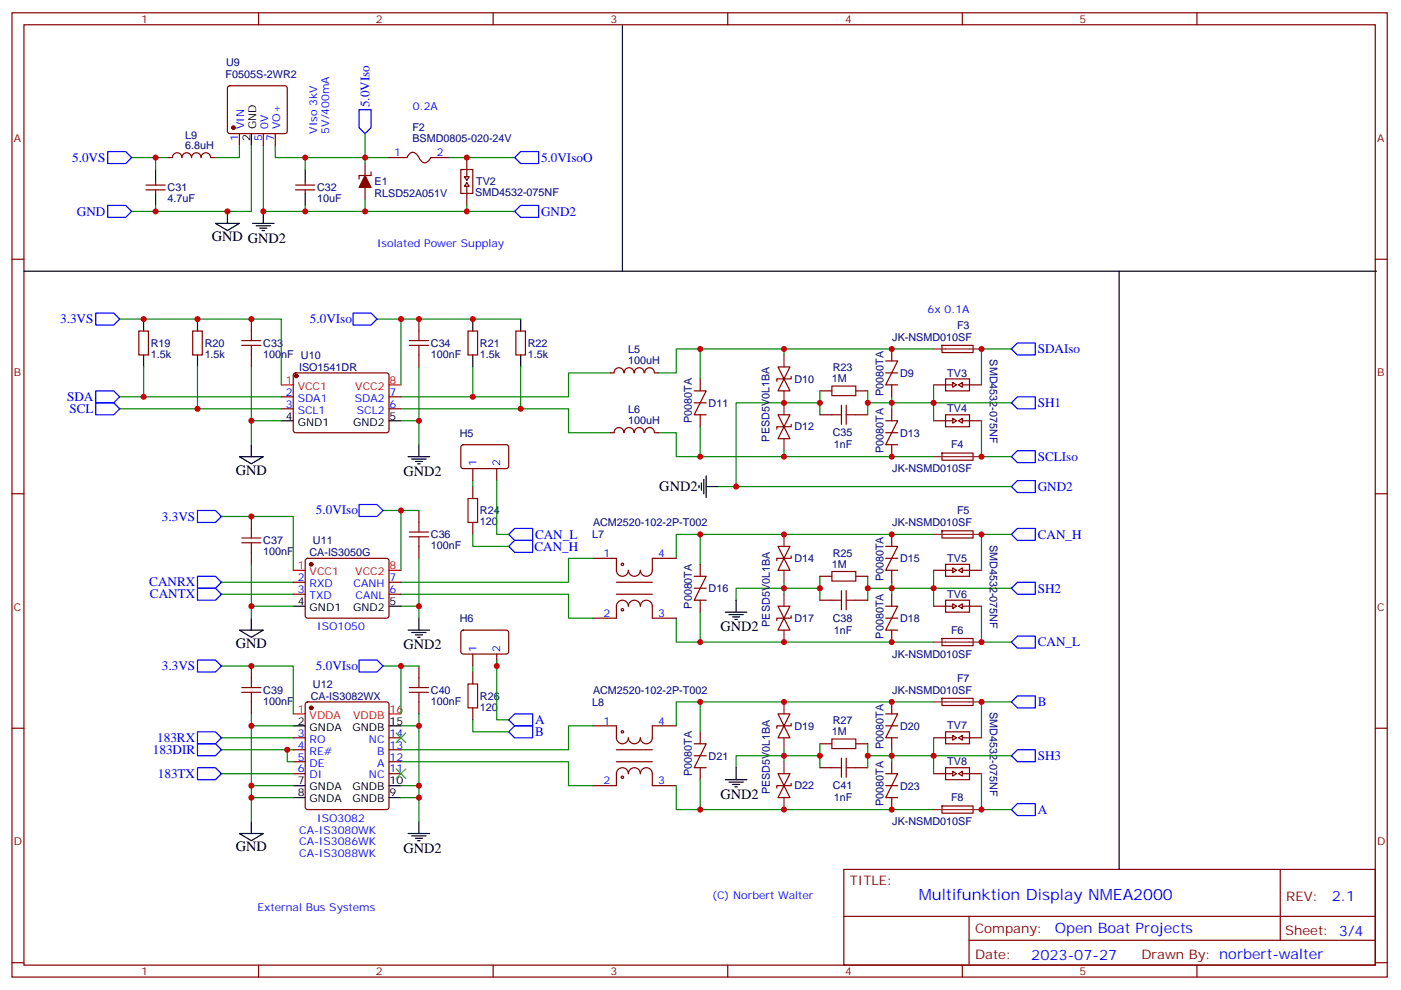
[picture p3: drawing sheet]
<svg xmlns="http://www.w3.org/2000/svg" width="413mm" height="292mm" viewBox="0 0 413 292" stroke-linecap="round" stroke-linejoin="round" font-family="sans-serif">
<g fill="none" stroke="#870000" stroke-width=".35">
<path d="M3.5 3.8h405.4v284.3h-405.4zM7.1 7.3h398.2v277.3h-398.2zM76.2 3.8v3.5M145.3 3.8v3.5M214.5 3.8v3.5M283.6 3.8v3.5M352.8 3.8v3.5M67.3 25.5l.4-.2h16.3l.5 .2 .2 .5v12.7l-.3 .5-.4 .2h-16.3l-.5-.2-.2-.5v-12.7zM70.6 39.4v3.5M77.6 39.4v3.5M81.1 39.4v3.5M43 54.6h5.7"/>
<path d="M43 56h5.7M45.9 53.5v1.1M45.9 56v1M49.4 46.5h1.4M50.8 46.5a1.41 1.41 0 0 1 1.4-1.5 1.41 1.41 0 0 1 1.4 1.5M53.6 46.5a1.41 1.41 0 0 1 1.4-1.5 1.41 1.41 0 0 1 1.4 1.5M56.4 46.5a1.41 1.41 0 0 1 1.5-1.5 1.41 1.41 0 0 1 1.4 1.5M59.3 46.5a1.41 1.41 0 0 1 1.4-1.5 1.41 1.41 0 0 1 1.4 1.5h1.4M87.1 54.6h5.7M87.1 56h5.7M90 53.5v1.1M90 56v1"/>
<path d="M107.6 48.2v3.6M107.6 55.3v3.5M109.4 50.7v1.1h-3.6v1M114.7 46.5h5.2l.6-1a1.56 1.56 0 0 1 2.7 .6l.2 .2a2.13 2.13 0 0 0 2.3 1.6l1.3-1.4h5.3M135.8 50h3.5v7h-3.5zM136.9 52.1h1.4l-.7 1.1zM137.6 53.9l.7 1h-1.4zM137.6 46.5v5.6M137.6 54.9v5.7M3.5 76.4h3.6M405.3 76.4h3.6M40.9 97.6h2.8v7.1h-2.8z"/>
<path d="M56.8 97.6h2.8v7.1h-2.8zM74.1 94.1v3.5M123.5 94.1v3.5M137.9 97.6h2.9v7.1h-2.9zM152 97.6h2.9v7.1h-2.9zM74.1 104.7v3.5M82.9 117h3.5M86.7 110.2l.4-.2h27.1l.5 .7-.1 16.5-.7 .4-27-.1-.5-.6v-16.2zM114.7 117h3.5M123.5 104.7v3.5M179.9 110h1.1M181 109.9a1.41 1.41 0 0 1 1.4-1.5 1.41 1.41 0 0 1 1.4 1.5"/>
<path d="M184 109.9a1.41 1.41 0 0 1 1.4-1.5 1.41 1.41 0 0 1 1.4 1.5M187 109.9a1.41 1.41 0 0 1 1.4-1.5 1.41 1.41 0 0 1 1.4 1.5M190 109.9a1.41 1.41 0 0 1 1.4-1.5 1.41 1.41 0 0 1 1.4 1.5M193 110h1M204.6 115.3h3.5l-3.5 7h3.5M204.6 118.8h3.5M206.4 111.7v3.6M229.3 108.2h3.5l-1.7 3.5zM231.1 111.7l1.7 3.6h-3.5zM233.2 111v.7h-4.2v.7M241.7 115.3h3.5M252.2 115.3h3.6"/>
<path d="M261.1 106.4h3.5l-3.5 7.1h3.5M261.1 110h3.5M262.8 102.9v3.5M262.8 113.5v3.5M275.2 113.5h5.6M277.6 101.9l9.2-.1v2.1l-9.1 .1zM278.7 111.7h7.1v3.6h-7.1zM280.8 112.8l1.1 .7-1.1 .7zM282.6 113.5l1-.7v1.4zM283.6 113.5h5.7M82.9 120.5h3.5M114.7 120.5h3.5"/>
<path d="M136.1 131.3l.4-.2 13 .1 .4 .6v6l-.7 .4-12.9-.1-.5-.6v-5.7zM139.3 138.2v3.5M146.4 138.2v3.5M179.9 127.6h1.1M181 127.6a1.41 1.41 0 0 1 1.4-1.5 1.41 1.41 0 0 1 1.4 1.5M184 127.6a1.41 1.41 0 0 1 1.4-1.5 1.41 1.41 0 0 1 1.4 1.5M187 127.6a1.41 1.41 0 0 1 1.4-1.5 1.41 1.41 0 0 1 1.4 1.5M190 127.6a1.41 1.41 0 0 1 1.4-1.5 1.41 1.41 0 0 1 1.4 1.5M193 127.6h1M206.4 122.3v3.5M229.3 122.3h3.5l-1.7 3.5zM231.1 125.8l1.7 3.6h-3.5z"/>
<path d="M233.2 125.1v.7h-4.2v.7M241.7 122.3h3.5M252.2 122.3h3.6M261.1 124.1h3.5l-3.5 7h3.5M261.1 127.6h3.5M262.8 120.5v3.6M262.8 131.1v3.6M275.2 124.1h5.6M277.6 133.6h9.2v2.1h-9.1zM278.7 122.3h7.1v3.5h-7.1zM280.8 123.4l1.1 .7-1.1 .7zM282.6 124.1l1-.7v1.4z"/>
<path d="M283.6 124.1h5.7M3.5 145.6h3.6M74.1 152.3v3.5M123.5 150.5v3.6M139.3 143.5v3.5M139.3 154.1v3.5M262.8 157.6v3.5M277.6 156.5h9.2v2.1h-9.1zM405.3 145.6h3.6M74.1 162.9v3.5M86.4 171.7h3.6M86.4 175.2h3.6"/>
<path d="M90.2 164.8l.5-.2h23.2l.5 .2 .3 .5-.1 16.5-.7 .5-23.5-.1-.4-.6v-16.3zM114.7 171.7h3.5M114.7 175.2h3.5M123.5 161.1v3.5M174.6 164.6h7.1v3.6a1.76 1.76 0 0 0 1.7 1.7 1.76 1.76 0 0 0 1.8-1.7 1.76 1.76 0 0 0 1.8 1.7 1.76 1.76 0 0 0 1.7-1.7 1.76 1.76 0 0 0 1.8 1.7 1.76 1.76 0 0 0 1.8-1.7v-3.6h7M181.7 171.7h10.6M181.7 175.2h10.6M204.6 169.9h3.5l-3.5 7.1h3.5M204.6 173.5h3.5M206.4 166.4v3.5M206.4 177v3.5M229.3 161.1h3.5l-1.7 3.5z"/>
<path d="M229.3 178.8h3.5l-1.7 3.5zM231.1 164.6l1.7 3.6h-3.5zM233.2 163.9v.7h-4.2v.7M241.7 177h3.5M241.7 169.9h3.5M252.2 177h3.6M252.2 169.9h3.6M261.1 178.8h3.5l-3.5 7h3.5M261.1 161.1h3.5l-3.5 7.1h3.5M261.1 164.6h3.5M262.8 168.2v3.5M262.8 175.2v3.6"/>
<path d="M275.2 178.8h5.6M275.2 168.2h5.6M278.7 177h7.1v3.5h-7.1zM278.7 166.4h7.1v3.5h-7.1zM280.8 178l1.1 .8-1.1 .7zM280.8 167.5l1.1 .7-1.1 .7zM282.6 178.8l1-.8v1.5zM282.6 168.2l1-.7v1.4zM283.6 178.8h5.7M283.6 168.2h5.7M74.1 196.4v3.5M123.5 196.4v3.5"/>
<path d="M136.1 186l.4-.2 13 .1 .4 .6v5.9l-.7 .5-12.9-.1-.5-.6v-5.7zM139.3 192.9v3.5M139.3 198.2v3.5M146.4 192.9v3.5M174.6 182.3h7.1v-3.5a1.76 1.76 0 0 1 1.7-1.8 1.76 1.76 0 0 1 1.8 1.8 1.76 1.76 0 0 1 1.8-1.8 1.76 1.76 0 0 1 1.7 1.8 1.76 1.76 0 0 1 1.8-1.8 1.76 1.76 0 0 1 1.8 1.8v3.5h7M231.1 182.3l1.7 3.5h-3.5zM233.2 181.6v.7h-4.2v.7M261.1 182.3h3.5M262.8 185.8v3.5M277.6 188.3h9.2v2.1h-9.1zM3.5 214.7h3.6M74.1 207v3.5"/>
<path d="M86.4 217.6h3.6M90.2 207.2l.5-.2h23.2l.5 .2 .3 .5v30.3l-.3 .5-.5 .2h-23.2l-.5-.2-.2-.5v-30.3zM114.7 217.6h3.5M123.5 207v3.5M139.3 208.7v3.6M174.6 214h7.1v3.6a1.76 1.76 0 0 0 1.7 1.7 1.76 1.76 0 0 0 1.8-1.7 1.76 1.76 0 0 0 1.8 1.7 1.76 1.76 0 0 0 1.7-1.7 1.76 1.76 0 0 0 1.8 1.7 1.76 1.76 0 0 0 1.8-1.7v-3.6h7M204.6 219.3h3.5l-3.5 7.1h3.5M206.4 215.8v3.5M229.3 210.5h3.5l-1.7 3.5zM231.1 214l1.7 3.6h-3.5zM233.2 213.3v.7h-4.2v.7M241.7 219.3h3.5"/>
<path d="M252.2 219.3h3.6M261.1 210.5h3.5l-3.5 7.1h3.5M261.1 214h3.5M262.8 207v3.5M262.8 217.6v3.5M275.2 217.6h5.6M277.6 205.9h9.2v2.1h-9.1zM278.7 215.8h7.1v3.5h-7.1zM280.8 216.9l1.1 .7-1.1 .7zM282.6 217.6l1-.7v1.4zM283.6 217.6h5.7M405.3 214.7h3.6"/>
<path d="M86.4 221.1h3.6M86.4 224.6h3.6M86.4 228.1h3.6M114.7 221.1h3.5M114.7 224.6h3.5M114.7 228.1h3.5M174.6 231.7h7.1v-3.6a1.76 1.76 0 0 1 1.7-1.7 1.76 1.76 0 0 1 1.8 1.7 1.76 1.76 0 0 1 1.8-1.7 1.76 1.76 0 0 1 1.7 1.7 1.76 1.76 0 0 1 1.8-1.7 1.76 1.76 0 0 1 1.8 1.7v3.6h7M181.7 221.1h10.6M181.7 224.6h10.6M204.6 222.8h3.5M206.4 226.4v3.5M229.3 228.1h3.5l-1.7 3.6z"/>
<path d="M231.1 231.7l1.7 3.5h-3.5zM233.2 231v.7h-4.2v.7M241.7 226.4h3.5M252.2 226.4h3.6M261.1 228.1h3.5l-3.5 7.1h3.5M261.1 231.7h3.5M262.8 224.6v3.5M262.8 235.2v3.5M275.2 228.1h5.6M277.6 237.7h9.2v2l-9.1 .1zM278.7 226.4h7.1v3.5h-7.1zM280.8 227.4l1.1 .7-1.1 .7z"/>
<path d="M282.6 228.1l1-.7v1.4zM283.6 228.1h5.7M248.7 256.4h156.6v28.2h-156.6zM377.3 256.4v20.9M248.7 270.2h156.5M285.6 277.3h119.6M285.6 270.2v14.1M3.5 283.9h3.6M76.2 284.6v3.5M145.3 284.6v3.5M214.5 284.6v3.5M283.6 284.6v3.5"/>
<path d="M352.8 284.6v3.5M405.3 283.9h3.6"/>
<circle cx="183.4" cy="166.4" r=".35"/>
<circle cx="183.4" cy="179.8" r=".35"/>
<circle cx="183.4" cy="215.8" r=".35"/>
<circle cx="183.4" cy="229.2" r=".35"/>
</g>
<g fill="#870000" stroke="#870000" stroke-width=".35">
<path d="M107.6 51.8l1.8 3.5h-3.6z"/>
<circle cx="91.7" cy="208.7" r=".53"/>
<circle cx="87.3" cy="110.8" r=".53"/>
<circle cx="91.7" cy="166.4" r=".53"/>
<circle cx="68.8" cy="37.6" r=".53"/>
</g>
<path d="M82.9 113.5h3.5M114.7 113.5h3.5M86.4 168.2h3.6M114.7 168.2h3.5M86.4 210.5h3.6M114.7 210.5h3.5" fill="none" stroke="#f00" stroke-width=".35"/>
<g fill="none" stroke="#000" stroke-width=".35">
<path d="M183.4 7.7v72.3M74.1 39.4v3.5M45.9 50v3.5M45.9 57v3.6M90 50v3.5M90 57v3.6M7.1 80h398.6M63.5 65.9h7.1l-3.6 2.1zM67 62.3v3.6M74.4 65.9h6.4M75.5 66.6h4.2M76.6 67.3h2.1"/>
<path d="M77.3 68h.7M77.6 62.3v3.6M329.8 80v176.4M42.3 94.1v3.5M58.2 94.1v3.5M139.3 94.1v3.5M153.5 94.1v3.5M42.3 104.7v3.5M58.2 104.7v3.5M139.3 104.7v3.5M153.5 104.7v3.5M70.6 134.7h7l-3.5 2.1z"/>
<path d="M74.1 131.1v3.6M82.9 124.1h3.5M114.7 124.1h3.5M120.3 134.7h6.3M121.4 135.4h4.2M122.4 136.1h2.1M123.1 136.8h.7M123.5 131.1v3.6M206 143.1v.7M206.7 142.4v2.1M207.4 141.4v4.2M208.1 143.5h3.6"/>
<path d="M208.1 140.3v6.3M86.4 178.8h3.6M114.7 178.8h3.5M217 177v3.5M70.6 185.8h7l-3.5 2.1zM74.1 182.3v3.5M120.3 185.8h6.3M121.4 186.5h4.2M122.4 187.2h2.1M123.1 187.9h.7M123.5 182.3v3.5M213.8 180.5h6.3"/>
<path d="M214.8 181.2h4.3M215.9 181.9h2.1M216.6 182.6h.7M86.4 214h3.6M114.7 214h3.5M86.4 231.7h3.6M86.4 235.2h3.6M114.7 231.7h3.5M114.7 235.2h3.5M213.8 229.9h6.3M214.8 230.6h4.3M215.9 231.3h2.1"/>
<path d="M216.6 232h.7M217 226.4v3.5M70.6 245.8h7l-3.5 2.1zM74.1 242.3v3.5M120.3 245.8h6.3M121.4 246.5h4.2M122.4 247.2h2.1M123.1 247.9h.7M123.5 242.3v3.5"/>
</g>
<g fill="none" stroke="#a10000" stroke-width=".35">
<path d="M74.1 97.6v2.8M123.5 97.6v2.8M71.3 100.4h5.6M71.3 101.8h5.6M74.1 101.8v2.9M120.6 100.4h5.7M120.6 101.8h5.7M123.5 101.8v2.9M245.2 113.8h7v2.9h-7zM248 119.5v5.6M249.4 119.5v5.6M245.2 122.3h2.8"/>
<path d="M249.4 122.3h2.8M71.3 158.6h5.6M74.1 155.8v2.8M120.6 156.9h5.7M120.6 158.3h5.7M123.5 154.1v2.8M123.5 158.3v2.8M137.9 147h2.9v7.1h-2.9zM71.3 160.1h5.6M74.1 160.1v2.8M245.2 168.5h7v2.8h-7zM245.2 177h2.8"/>
<path d="M248 174.2v5.6M249.4 174.2v5.6M249.4 177h2.8M74.1 199.9v2.8M123.5 199.9v2.8M71.3 202.7h5.6M71.3 204.2h5.6M74.1 204.2v2.8M120.6 202.7h5.7M120.6 204.2h5.7M123.5 204.2v2.8M137.9 201.7h2.9v7h-2.9z"/>
<path d="M245.2 217.9h7v2.8h-7zM245.2 226.4h2.8M248 223.6v5.6M249.4 223.6v5.6M249.4 226.4h2.8"/>
</g>
<g fill="none" stroke="#8c2424" stroke-width=".35">
<path d="M231.1 104.7v3.5M231.1 115.3v7M275.2 102.9h14.1M231.1 129.4v3.5M275.2 134.7h14.1M231.1 157.6v3.5M275.2 157.6h14.1M231.1 168.2v3.5M231.1 175.2v3.6M231.1 185.8v3.5M275.2 189.3h14.1M231.1 207v3.5"/>
<path d="M231.1 217.6v3.5M275.2 207h14.1M231.1 224.6v3.5M231.1 235.2v3.5M275.2 238.7h14.1"/>
</g>
<g fill="none" stroke="#008700" stroke-width=".35">
<path d="M107.6 39.4v8.8M38.8 46.5h7.1v3.5M45.9 46.5h3.5M70.6 42.9v3.6h-7.1M74.1 42.9v19.4h-28.2M77.6 42.9v19.4h74.1M81.1 42.9v3.6h33.6M90 46.5v3.5M107.6 58.8v3.5M132.3 46.5h19.4M45.9 60.6v1.7h-7.1M90 60.6v1.7"/>
<path d="M137.6 60.6v1.7M35.3 94.1h47.6v19.4M111.1 94.1h7.1M153.5 94.1h-35.3v19.4M35.3 117h47.6M42.3 108.2v8.8M58.2 108.2v12.3M74.1 108.2v22.9M123.5 108.2v22.9M139.3 108.2v8.8M153.5 108.2v12.3M179.9 110h-12.3v7h-49.4"/>
<path d="M206.4 102.9v8.8M231.1 102.9v1.8M241.7 118.8h-24.7v24.7M241.7 115.3v7M255.8 115.3v7M262.8 117v3.5M275.2 102.9h-75.9v7.1h-5.3M275.2 113.5v5.3h-19.4M298.1 102.9h-8.8v10.6M298.1 118.8h-22.9v5.3M35.3 120.5h47.6M74.1 124.1h8.8"/>
<path d="M118.2 120.5h49.4v7.1h12.3M118.2 124.1h5.3M194 127.6h5.3v7.1h75.9M206.4 125.8v8.9M231.1 132.9v1.8M289.3 124.1v10.6h8.8M65.3 152.3h21.1v15.9M112.9 150.5h10.6M118.2 150.5v17.7M139.3 157.6v3.5h10.6M139.3 141.7v1.8M146.4 141.7v15.9h3.5"/>
<path d="M206.4 157.6v8.8M211.7 143.5h86.4M275.2 157.6h-75.9v7M298.1 157.6h-8.8v10.6M65.3 171.7h21.1M65.3 175.2h21.1M74.1 166.4v15.9M74.1 178.8h12.3M118.2 175.2h49.4v7.1h7M118.2 178.8h5.3M123.5 164.6v17.7M174.6 164.6h-7v7.1h-49.4"/>
<path d="M231.1 171.7v3.5M241.7 173.5h-24.7v3.5M241.7 169.9v7.1M255.8 169.9v7.1M262.8 171.7v3.5M275.2 168.2v5.3h-19.4M289.3 178.8v10.5h8.8M298.1 173.5h-22.9v5.3M65.3 196.4h21.1v14.1M112.9 196.4h10.6M118.2 196.4v14.1M139.3 196.4v1.8"/>
<path d="M146.4 194.6v17.7h3.5M199.3 182.3v7h75.9M206.4 180.5v8.8M65.3 217.6h21.1M74.1 210.5v31.8M74.1 214h12.3M118.2 214h5.3v28.3M123.5 210.5v3.5M139.3 212.3v3.5h10.6M174.6 214h-7v7.1h-49.4M206.4 207v8.8M241.7 219.3v7.1"/>
<path d="M255.8 219.3v7.1M275.2 207h-75.9v7M275.2 217.6v5.2h-19.4M298.1 207h-8.8v10.6M65.3 221.1h19.4M65.3 228.1h21.1M74.1 231.7h12.3M74.1 235.2h12.3M86.4 221.1h-1.7v3.5h1.7M118.2 224.6h49.4v7.1h7M118.2 231.7h5.3M118.2 235.2h5.3"/>
<path d="M199.3 231.7v7h75.9M206.4 229.9v8.8M231.1 221.1v3.5M241.7 222.8h-24.7v3.6M262.8 221.1v3.5M289.3 228.1v10.6h8.8M298.1 222.8h-22.9v5.3"/>
</g>
<path d="M116.8 216.1l2.8 2.9M119.6 216.1l-2.8 2.9M116.8 226.7l2.8 2.9M119.6 226.7l-2.8 2.9" fill="none" stroke="#3c3" stroke-width=".35"/>
<g fill="none" stroke="#00f" stroke-width=".35">
<path d="M105.8 32.3h3.6v5.3l-1.8 1.8-1.8-1.8zM31.7 44.7h5.3l1.8 1.8-1.8 1.7h-5.3zM151.7 46.5l1.8-1.8h5.2v3.5h-5.2zM31.7 60.6h5.3l1.8 1.7-1.8 1.8h-5.3zM151.7 62.3l1.8-1.7h5.2v3.5h-5.2zM28.2 92.3h5.3l1.8 1.8-1.8 1.7h-5.3zM104.1 92.3h5.3l1.7 1.8-1.7 1.7h-5.3zM28.2 115.3h5.3l1.8 1.7-1.8 1.8h-5.3zM28.2 118.8h5.3l1.8 1.7-1.8 1.8h-5.3zM298.1 102.9l1.8-1.8h5.3v3.6h-5.3zM298.1 118.8l1.8-1.8h5.3v3.5h-5.3zM298.1 134.7l1.8-1.8h5.3v3.5h-5.3z"/>
<path d="M58.2 150.5h5.3l1.8 1.8-1.8 1.8h-5.3zM105.8 148.8h5.3l1.8 1.7-1.8 1.8h-5.3zM149.9 157.6l1.8-1.8h5.3v3.5h-5.3zM298.1 143.5l1.8-1.8h5.3v3.5h-5.3zM298.1 157.6l1.8-1.8h5.3v3.5h-5.3zM58.2 169.9h5.3l1.8 1.8-1.8 1.8h-5.3zM58.2 173.5h5.3l1.8 1.7-1.8 1.8h-5.3zM149.9 161.1l1.8-1.8h5.3v3.6h-5.3zM298.1 173.5l1.8-1.8h5.3v3.5h-5.3zM58.2 194.6h5.3l1.8 1.8-1.8 1.8h-5.3zM105.8 194.6h5.3l1.8 1.8-1.8 1.8h-5.3zM298.1 189.3l1.8-1.7h5.3v3.5h-5.3z"/>
<path d="M58.2 215.8h5.3l1.8 1.8-1.8 1.7h-5.3zM58.2 219.3h5.3l1.8 1.8-1.8 1.7h-5.3zM149.9 212.3l1.8-1.8h5.3v3.5h-5.3zM151.7 214h5.3v3.6h-5.3l-1.8-1.8zM298.1 207l1.8-1.8h5.3v3.5h-5.3zM58.2 226.4h5.3l1.8 1.7-1.8 1.8h-5.3zM298.1 222.8l1.8-1.7h5.3v3.5h-5.3zM298.1 238.7l1.8-1.7h5.3v3.5h-5.3z"/>
</g>
<g fill="#c00">
<circle cx="289.3" cy="102.9" r=".88"/>
<circle cx="262.8" cy="118.8" r=".88"/>
<circle cx="275.2" cy="118.8" r=".88"/>
<circle cx="289.3" cy="134.7" r=".88"/>
<circle cx="255.8" cy="118.8" r=".88"/>
<circle cx="262.8" cy="102.9" r=".88"/>
<circle cx="262.8" cy="134.7" r=".88"/>
<circle cx="206.4" cy="134.7" r=".88"/>
<circle cx="206.4" cy="102.9" r=".88"/>
<circle cx="206.4" cy="157.6" r=".88"/>
<circle cx="206.4" cy="189.3" r=".88"/>
<circle cx="231.1" cy="189.3" r=".88"/>
<circle cx="231.1" cy="157.6" r=".88"/>
<circle cx="262.8" cy="189.3" r=".88"/>
<circle cx="262.8" cy="157.6" r=".88"/>
<circle cx="231.1" cy="173.5" r=".88"/>
<circle cx="241.7" cy="173.5" r=".88"/>
<circle cx="255.8" cy="173.5" r=".88"/>
<circle cx="289.3" cy="189.3" r=".88"/>
<circle cx="275.2" cy="173.5" r=".88"/>
<circle cx="262.8" cy="173.5" r=".88"/>
<circle cx="289.3" cy="157.6" r=".88"/>
<circle cx="289.3" cy="207" r=".88"/>
<circle cx="262.8" cy="222.8" r=".88"/>
<circle cx="275.2" cy="222.8" r=".88"/>
<circle cx="289.3" cy="238.7" r=".88"/>
<circle cx="255.8" cy="222.8" r=".88"/>
<circle cx="241.7" cy="222.8" r=".88"/>
<circle cx="231.1" cy="222.8" r=".88"/>
<circle cx="262.8" cy="207" r=".88"/>
<circle cx="262.8" cy="238.7" r=".88"/>
<circle cx="231.1" cy="207" r=".88"/>
<circle cx="231.1" cy="238.7" r=".88"/>
<circle cx="206.4" cy="238.7" r=".88"/>
<circle cx="206.4" cy="207" r=".88"/>
<circle cx="139.3" cy="117" r=".88"/>
<circle cx="153.5" cy="120.5" r=".88"/>
<circle cx="123.5" cy="94.1" r=".88"/>
<circle cx="139.3" cy="94.1" r=".88"/>
<circle cx="123.5" cy="124.1" r=".88"/>
<circle cx="74.1" cy="94.1" r=".88"/>
<circle cx="58.2" cy="94.1" r=".88"/>
<circle cx="74.1" cy="124.1" r=".88"/>
<circle cx="42.3" cy="117" r=".88"/>
<circle cx="58.2" cy="120.5" r=".88"/>
<circle cx="42.3" cy="94.1" r=".88"/>
<circle cx="118.2" cy="94.1" r=".88"/>
<circle cx="217" cy="143.5" r=".88"/>
<circle cx="123.5" cy="178.8" r=".88"/>
<circle cx="118.2" cy="150.5" r=".88"/>
<circle cx="74.1" cy="152.3" r=".88"/>
<circle cx="74.1" cy="178.8" r=".88"/>
<circle cx="231.1" cy="118.8" r=".88"/>
<circle cx="231.1" cy="102.9" r=".88"/>
<circle cx="231.1" cy="134.7" r=".88"/>
<circle cx="241.7" cy="118.8" r=".88"/>
<circle cx="123.5" cy="231.7" r=".88"/>
<circle cx="123.5" cy="235.2" r=".88"/>
<circle cx="123.5" cy="214" r=".88"/>
<circle cx="118.2" cy="196.4" r=".88"/>
<circle cx="74.1" cy="214" r=".88"/>
<circle cx="74.1" cy="231.7" r=".88"/>
<circle cx="74.1" cy="235.2" r=".88"/>
<circle cx="84.7" cy="221.1" r=".88"/>
<circle cx="74.1" cy="196.4" r=".88"/>
<circle cx="107.6" cy="62.3" r=".88"/>
<circle cx="77.6" cy="62.3" r=".88"/>
<circle cx="90" cy="62.3" r=".88"/>
<circle cx="107.6" cy="46.5" r=".88"/>
<circle cx="90" cy="46.5" r=".88"/>
<circle cx="137.6" cy="62.3" r=".88"/>
<circle cx="137.6" cy="46.5" r=".88"/>
<circle cx="146.4" cy="196.4" r=".88"/>
<circle cx="45.9" cy="46.5" r=".88"/>
<circle cx="45.9" cy="62.3" r=".88"/>
<circle cx="67" cy="62.3" r=".88"/>
</g>
<text font-size="4.6" fill="#00f" x="270.8" y="265.4">Multifunktion Display NMEA2000</text>
<g font-size="4.2">
<text x="62.4" y="71.2">GND GND2</text>
<text x="69.5" y="139.9">GND</text>
<text x="118.9" y="140.3">GND2</text>
<text x="194.3" y="144.9">GND2</text>
<text x="69.5" y="191.1">GND</text>
<text x="118.9" y="191.5">GND2</text>
<text x="212.4" y="186.2">GND2</text>
<text x="212.4" y="235.5">GND2</text>
<text x="69.5" y="251.1">GND</text>
<text x="118.9" y="251.4">GND2</text>
</g>
<g font-size="4.2" fill="#00f">
<text x="392.5" y="265.6">2.1</text>
<text x="310.9" y="275.2">Open Boat Projects</text>
<text x="304" y="283">2023-07-27</text>
</g>
<g font-size="3.9" fill="#00f">
<text x="108.9" y="31.6" transform="rotate(-90 108.9 31.6)">5.0VIso</text>
<text x="21.3" y="47.6">5.0VS</text>
<text x="159.5" y="47.7">5.0VIsoO</text>
<text x="22.7" y="63.6">GND</text>
<text x="159.5" y="63.6">GND2</text>
<text x="17.7" y="95.3">3.3VS</text>
<text x="91.3" y="95.2">5.0VIso</text>
<text x="305.9" y="104.1">SDAIso</text>
<text x="19.8" y="118.2">SDA</text>
<text x="305.9" y="120">SH1</text>
<text x="20.5" y="121.8">SCL</text>
<text x="305.9" y="135.9">SCLIso</text>
<text x="305.9" y="144.7">GND2</text>
<text x="47.7" y="153.5">3.3VS</text>
<text x="93.1" y="151.6">5.0VIso</text>
<text x="157.7" y="158.9">CAN_L</text>
<text x="305.9" y="158.9">CAN_H</text>
<text x="157.5" y="162.4">CAN_H</text>
<text x="44" y="172.9">CANRX</text>
<text x="44.2" y="176.4">CANTX</text>
<text x="305.9" y="174.8">SH2</text>
<text x="305.9" y="190.6">CAN_L</text>
<text x="47.7" y="197.6">3.3VS</text>
<text x="93.1" y="197.5">5.0VIso</text>
<text x="305.9" y="208.3">B</text>
<text x="157.7" y="213.6">A</text>
<text x="46.3" y="218.8">183RX</text>
<text x="157.7" y="217.1">B</text>
<text x="45" y="222.3">183DIR</text>
<text x="305.9" y="224.1">SH3</text>
<text x="46.5" y="229.4">183TX</text>
<text x="305.9" y="240">A</text>
</g>
<g font-size="3.9" fill="#800">
<text x="250.5" y="260.9">TITLE:</text>
<text x="379.1" y="265.6">REV:</text>
<text x="287.4" y="275.1">Company:</text>
<text x="378.7" y="275.8">Sheet: 3/4</text>
<text x="287.4" y="282.8">Date:</text>
<text x="336.4" y="282.9">Drawn By: norbert-walter</text>
</g>
<g font-size="3.2" fill="#800">
<text x="41.6" y="6.8">1</text>
<text x="110.8" y="6.8">2</text>
<text x="179.9" y="6.8">3</text>
<text x="249.1" y="6.8">4</text>
<text x="318.2" y="6.8">5</text>
<text x="4.1" y="41.9">A</text>
<text x="405.9" y="41.9">A</text>
<text x="4.1" y="111">B</text>
<text x="405.9" y="111">B</text>
<text x="4.1" y="180.2">C</text>
<text x="405.9" y="180.2">C</text>
<text x="4.1" y="249.3">D</text>
<text x="405.9" y="249.3">D</text>
<text x="41.6" y="287.6">1</text>
<text x="110.8" y="287.6">2</text>
<text x="179.9" y="287.6">3</text>
<text x="249.1" y="287.6">4</text>
<text x="318.2" y="287.6">5</text>
</g>
<g font-size="3.2" fill="#000080">
<text x="66.5" y="22.9">F0505S-2WR2</text>
<text x="66.6" y="19.4">U9</text>
<text x="54.6" y="40.9">L9</text>
<text x="121.5" y="41.8">BSMD0805-020-24V</text>
<text x="121.5" y="38.5">F2</text>
<text x="54.6" y="44">6.8uH</text>
<text x="49.4" y="59.6">4.7uF</text>
<text x="49.4" y="56.3">C31</text>
<text x="93.5" y="59.6">10uF</text>
<text x="93.5" y="56.4">C32</text>
<text x="110.3" y="58.1">RLSD52A051V</text>
<text x="110.4" y="54.6">E1</text>
<text x="140.1" y="57.9">SMD4532-075NF</text>
<text x="140.3" y="54.6">TV2</text>
<text x="263" y="100.4">JK-NSMD010SF</text>
<text x="282.1" y="96.9">F3</text>
<text x="44.4" y="105.6">1.5k</text>
<text x="44.4" y="102.4">R19</text>
<text x="60.3" y="105.6">1.5k</text>
<text x="60.3" y="102.4">R20</text>
<text x="77.6" y="105.5">100nF U10</text>
<text x="77.6" y="102.3">C33</text>
<text x="127" y="105.5">100nF</text>
<text x="127" y="102.3">C34</text>
<text x="141.5" y="105.6">1.5k</text>
<text x="141.5" y="102.4">R21</text>
<text x="155.6" y="105.6">1.5k</text>
<text x="155.6" y="102.4">R22</text>
<text x="185.1" y="107.4">100uH</text>
<text x="185.1" y="104.1">L5</text>
<text x="291.7" y="106" transform="rotate(90 291.7 106)">SMD4532-075NF</text>
<text x="88.1" y="109.3">ISO1541DR</text>
<text x="234.2" y="112.8">D10</text>
<text x="245.2" y="112.8">1M</text>
<text x="245.5" y="109.5">R23</text>
<text x="265.3" y="111.1">D9</text>
<text x="279.2" y="111">TV3</text>
<text x="208.8" y="119.9">D11</text>
<text x="260.4" y="116.7" transform="rotate(-90 260.4 116.7)">P0080TA</text>
<text x="185.1" y="125">100uH</text>
<text x="185.1" y="121.7">L6</text>
<text x="204" y="124.8" transform="rotate(-90 204 124.8)">P0080TA</text>
<text x="279.2" y="121.6">TV4</text>
<text x="135.5" y="128.8">H5</text>
<text x="226.8" y="130.2" transform="rotate(-90 226.8 130.2)">PESD5V0L1BA</text>
<text x="234.2" y="126.9">D12</text>
<text x="245.5" y="128.7">C35</text>
<text x="265.3" y="128.7">D13</text>
<text x="245.7" y="132.2">1nF</text>
<text x="260.4" y="133.6" transform="rotate(-90 260.4 133.6)">P0080TA</text>
<text x="280.3" y="132.2">F4</text>
<text x="263" y="139.2">JK-NSMD010SF</text>
<text x="141.5" y="154.9">120</text>
<text x="141.5" y="151.7">R24</text>
<text x="174.8" y="155.1">ACM2520-102-2P-T002</text>
<text x="263" y="155.1">JK-NSMD010SF</text>
<text x="282.1" y="151.6">F5</text>
<text x="77.6" y="160.5">C37</text>
<text x="92.2" y="160.5">U11</text>
<text x="127" y="161.9">100nF</text>
<text x="127" y="158.7">C36</text>
<text x="174.6" y="158.6">L7</text>
<text x="291.7" y="160.7" transform="rotate(90 291.7 160.7)">SMD4532-075NF</text>
<text x="77.6" y="163.7">100nF</text>
<text x="91.2" y="164">CA-IS3050G</text>
<text x="234.2" y="165.7">D14</text>
<text x="245.2" y="167.5">1M</text>
<text x="245.5" y="164.2">R25</text>
<text x="265.3" y="165.8">D15</text>
<text x="279.2" y="165.7">TV5</text>
<text x="260.4" y="171.4" transform="rotate(-90 260.4 171.4)">P0080TA</text>
<text x="204" y="179.5" transform="rotate(-90 204 179.5)">P0080TA</text>
<text x="208.8" y="174.6">D16</text>
<text x="279.2" y="176.3">TV6</text>
<text x="135.5" y="183.5">H6</text>
<text x="226.9" y="184.8" transform="rotate(-90 226.9 184.8)">PESD5V0L1BA</text>
<text x="234.2" y="183.4">D17</text>
<text x="245.5" y="183.4">C38</text>
<text x="265.3" y="183.4">D18</text>
<text x="245.7" y="186.9">1nF</text>
<text x="260.4" y="188.3" transform="rotate(-90 260.4 188.3)">P0080TA</text>
<text x="280.3" y="186.9">F6</text>
<text x="263" y="193.9">JK-NSMD010SF</text>
<text x="92.2" y="202.8">U12</text>
<text x="282.1" y="201">F7</text>
<text x="77.6" y="207.8">100nF</text>
<text x="77.6" y="204.6">C39</text>
<text x="91.6" y="206.4">CA-IS3082WX</text>
<text x="127" y="207.8">100nF</text>
<text x="127" y="204.6">C40</text>
<text x="141.5" y="209.5">120</text>
<text x="141.5" y="206.4">R26</text>
<text x="174.6" y="208">L8</text>
<text x="174.8" y="204.5">ACM2520-102-2P-T002</text>
<text x="263" y="204.5">JK-NSMD010SF</text>
<text x="234.2" y="215.1">D19</text>
<text x="245.5" y="213.6">R27</text>
<text x="265.3" y="215.2">D20</text>
<text x="279.2" y="215.1">TV7</text>
<text x="291.7" y="210" transform="rotate(90 291.7 210)">SMD4532-075NF</text>
<text x="245.2" y="216.9">1M</text>
<text x="260.4" y="220.8" transform="rotate(-90 260.4 220.8)">P0080TA</text>
<text x="208.8" y="224">D21</text>
<text x="279.2" y="225.7">TV8</text>
<text x="204" y="228.9" transform="rotate(-90 204 228.9)">P0080TA</text>
<text x="234.2" y="232.8">D22</text>
<text x="245.5" y="232.8">C41</text>
<text x="265.3" y="232.8">D23</text>
<text x="226.9" y="234.2" transform="rotate(-90 226.9 234.2)">PESD5V0L1BA</text>
<text x="245.7" y="236.3">1nF</text>
<text x="260.4" y="237.7" transform="rotate(-90 260.4 237.7)">P0080TA</text>
<text x="280.3" y="236.3">F8</text>
<text x="263" y="243.3">JK-NSMD010SF</text>
</g>
<g font-size="3.2" fill="#00f">
<text x="121.7" y="32.3">0.2A</text>
<text x="70.2" y="41.6" transform="rotate(-90 70.2 41.6)">1</text>
<text x="72" y="38.1" transform="rotate(-90 72 38.1)">VIN</text>
<text x="77.3" y="41.6" transform="rotate(-90 77.3 41.6)">5</text>
<text x="79" y="38.1" transform="rotate(-90 79 38.1)">0V</text>
<text x="80.8" y="41.6" transform="rotate(-90 80.8 41.6)">7</text>
<text x="82.5" y="38.1" transform="rotate(-90 82.5 38.1)">VO+</text>
<text x="93.5" y="39.4" transform="rotate(-90 93.5 39.4)">VIso 3kV</text>
<text x="97" y="39.4" transform="rotate(-90 97 39.4)">5V/400mA</text>
<text x="116.2" y="46.1">1</text>
<text x="128.8" y="46.1">2</text>
<text x="111.1" y="72.9">Isolated Power Supplay</text>
<text x="273.4" y="92.3">6x 0.1A</text>
<text x="84.2" y="116.7">2</text>
<text x="87.7" y="118.4">SDA1</text>
<text x="104.5" y="118.4">SDA2</text>
<text x="114.8" y="116.7">7</text>
<text x="84.2" y="120.2">3</text>
<text x="87.7" y="122">SCL1</text>
<text x="105.2" y="122">SCL2</text>
<text x="114.8" y="120.2">6</text>
<text x="140.4" y="137.5" transform="rotate(-90 140.4 137.5)">1</text>
<text x="147.5" y="137.5" transform="rotate(-90 147.5 137.5)">2</text>
<text x="177.9" y="164.3">1</text>
<text x="194" y="164.3">4</text>
<text x="87.8" y="171.3">2</text>
<text x="91.3" y="173.1">RXD</text>
<text x="104.2" y="173.1">CANH</text>
<text x="114.8" y="171.3">7</text>
<text x="87.8" y="174.9">3</text>
<text x="91.3" y="176.6">TXD</text>
<text x="104.8" y="176.6">CANL</text>
<text x="114.8" y="174.9">6</text>
<text x="93.5" y="185.8">ISO1050</text>
<text x="177.9" y="181.9">2</text>
<text x="194" y="181.9">3</text>
<text x="140.4" y="192.2" transform="rotate(-90 140.4 192.2)">1</text>
<text x="147.5" y="192.2" transform="rotate(-90 147.5 192.2)">2</text>
<text x="177.9" y="213.7">1</text>
<text x="194" y="213.7">4</text>
<text x="87.8" y="217.2">3</text>
<text x="87.8" y="220.7">4</text>
<text x="91.3" y="219">RO</text>
<text x="108.8" y="219">NC</text>
<text x="114.8" y="220.7">13</text>
<text x="114.8" y="217.2">14</text>
<text x="87.8" y="224.3">5</text>
<text x="87.8" y="227.8">6</text>
<text x="91.3" y="222.5">RE#</text>
<text x="91.3" y="226">DE</text>
<text x="111.2" y="222.5">B</text>
<text x="111.2" y="226">A</text>
<text x="114.8" y="227.8">11</text>
<text x="114.8" y="224.3">12</text>
<text x="91.3" y="229.6">DI</text>
<text x="108.8" y="229.6">NC</text>
<text x="177.9" y="231.3">2</text>
<text x="194" y="231.3">3</text>
<text x="88.2" y="245.8">CA-IS3080WK</text>
<text x="93.5" y="242.3">ISO3082</text>
<text x="88.2" y="249.3">CA-IS3086WK</text>
<text x="88.2" y="252.8">CA-IS3088WK</text>
<text x="75.8" y="268.7">External Bus Systems</text>
<text x="209.9" y="265.2">(C) Norbert Walter</text>
</g>
<g font-size="3.2">
<text x="73.7" y="41.6" transform="rotate(-90 73.7 41.6)">2</text>
<text x="75.5" y="38.1" transform="rotate(-90 75.5 38.1)">GND</text>
<text x="84.2" y="123.7">4</text>
<text x="87.7" y="125.5">GND1</text>
<text x="104.1" y="125.5">GND2</text>
<text x="114.8" y="123.7">5</text>
<text x="87.8" y="178.4">4</text>
<text x="114.8" y="178.4">5</text>
<text x="91.3" y="180.2">GND1</text>
<text x="104.1" y="180.2">GND2</text>
<text x="87.8" y="213.7">2</text>
<text x="91.3" y="215.4">GNDA</text>
<text x="103.9" y="215.4">GNDB</text>
<text x="114.8" y="213.7">15</text>
<text x="87.8" y="231.3">7</text>
<text x="91.3" y="233.1">GNDA</text>
<text x="103.9" y="233.1">GNDB</text>
<text x="114.8" y="231.3">10</text>
<text x="87.8" y="234.8">8</text>
<text x="91.3" y="236.6">GNDA</text>
<text x="103.9" y="236.6">GNDB</text>
<text x="114.8" y="234.8">9</text>
</g>
<g font-size="3.2" fill="#f00">
<text x="84.2" y="113.1">1</text>
<text x="114.8" y="113.1">8</text>
<text x="87.7" y="114.9">VCC1</text>
<text x="104.7" y="114.9">VCC2</text>
<text x="87.8" y="167.8">1</text>
<text x="114.8" y="167.8">8</text>
<text x="91.3" y="169.6">VCC1</text>
<text x="104.7" y="169.6">VCC2</text>
<text x="87.8" y="210.1">1</text>
<text x="91.3" y="211.9">VDDA</text>
<text x="104.1" y="211.9">VDDB</text>
<text x="114.8" y="210.1">16</text>
</g>
</svg>
